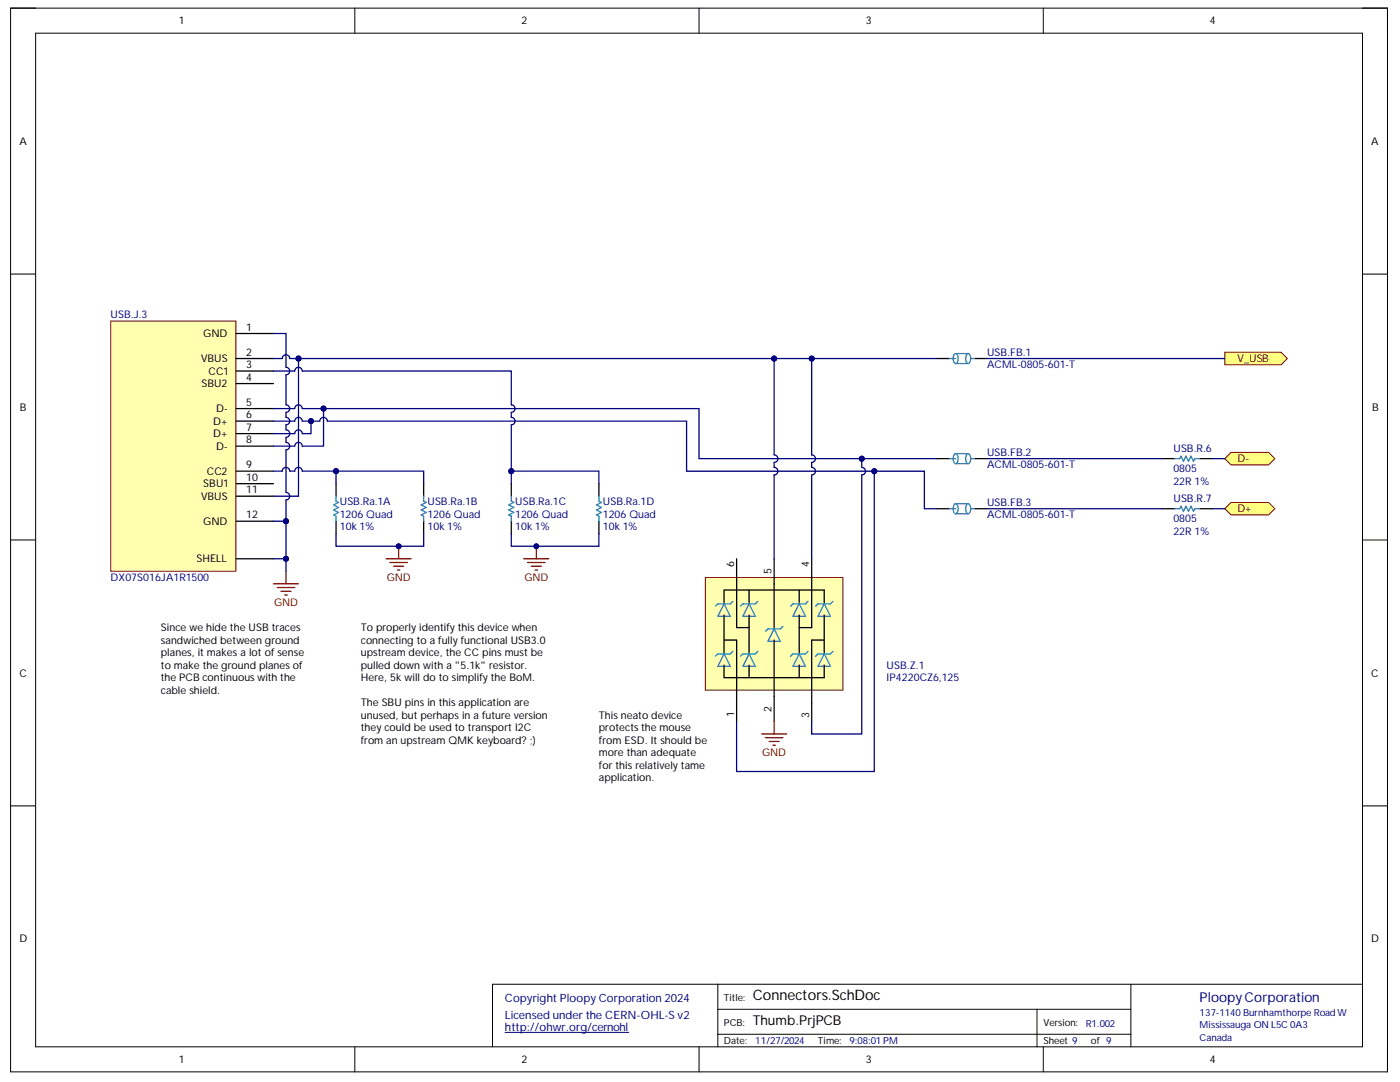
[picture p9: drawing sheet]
<svg xmlns="http://www.w3.org/2000/svg" width="279mm" height="216mm" viewBox="0 0 279 216" stroke-linecap="round" stroke-linejoin="round" font-family="sans-serif">
<path d="M2.1 1.6h274.8v212.3h-274.8z" fill="none" stroke="#000" stroke-width=".2"/>
<path d="M7.1 6.6h264.8v202.3h-264.8z" fill-rule="evenodd" fill="#fff"/>
<g fill="none" stroke="#000" stroke-width=".2">
<path d="M2.1 1.6h5M7.1 6.6h264.8v202.3h-264.8zM70.8 1.6v5M139.5 1.6v5M208.2 1.6v5M271.9 1.6h5v5M2.1 54.7h5M271.9 54.7h5M2.1 107.7h5M271.9 107.8h5M2.1 160.8h5M271.9 160.8h5"/>
<path d="M143.3 196.4v12.5M225.7 196.4v12.5M271.9 196.4h-173.6v12.5M70.8 208.9v5M139.5 208.9v5M143.3 201.4h82.4M143.3 206.4h82.4M207 201.4v7.5M208.2 208.9v5M276.9 208.9v5"/>
</g>
<path d="M100.8 206h24.7" fill="none" stroke="#000080" stroke-width=".2"/>
<path d="M231.9 91.5h2.5M239.4 91.5h2.5" fill="none" stroke="#000" stroke-width=".25"/>
<path d="M234.4 91.5h1l.3-.5 .5 1 .5-1 .5 1 .5-1 .5 1 .2-.5h1" fill="none" stroke="#009cca" stroke-width=".25"/>
<path d="M140.8 115.2h27.4v22.5h-27.4z" fill-rule="evenodd" fill="#ffffb0"/>
<path d="M140.8 115.2h27.4v22.5h-27.4z" fill="none" stroke="#800000" stroke-width=".2"/>
<g fill="none" stroke="#000" stroke-width=".25">
<path d="M147 111.5v13.7h2.5M149.5 117.7v2.5M154.5 111.5v13.7M159.5 117.7v2.5M162 111.5v13.7h-2.5M231.9 101.5h2.5M239.4 101.5h2.5M144.5 127.7h2.5v16.3M144.5 120.2v-2.5h20v2.5M144.5 122.7v7.5M144.5 132.7v2.5h20v-2.5M149.5 122.7v7.5"/>
<path d="M149.5 132.7v2.5M154.5 127.7v16.3M159.5 122.7v7.5M159.5 132.7v2.5M164.5 127.7h-2.5v16.3M164.5 122.7v7.5"/>
</g>
<g fill="none" stroke="#009cca" stroke-width=".25">
<path d="M146.3 120l-.5 .5h-2.5l-.5 .5M151.2 120l-.4 .5h-2.5l-.5 .5M161.2 120l-.5 .5h-2.5l-.5 .5M166.2 120l-.5 .5h-2.5l-.5 .5M234.4 101.5h1l.3-.5 .5 1 .5-1 .5 1 .5-1 .5 1 .2-.5h1M144.5 120.5l1.3 2.5h-2.5zM144.5 130.5l1.3 2.5h-2.5zM146.3 130l-.5 .5h-2.5l-.5 .5M149.5 120.5l1.3 2.5h-2.5zM149.5 130.5l1.3 2.5h-2.5zM151.2 130l-.4 .5h-2.5l-.5 .5M154.5 125.5l1.2 2.5h-2.4z"/>
<path d="M156.2 125l-.5 .5h-2.4l-.6 .5M159.5 120.5l1.2 2.5h-2.5zM159.5 130.5l1.2 2.5h-2.5zM161.2 130l-.5 .5h-2.5l-.5 .5M164.5 120.5l1.2 2.5h-2.5zM164.5 130.5l1.2 2.5h-2.5zM166.2 130l-.5 .5h-2.5l-.5 .5"/>
</g>
<path d="M32.1 124h30v20h-30z" fill-rule="evenodd" fill="#fff"/>
<path d="M32.1 124h30v20h-30z" fill="none" stroke="#fff" stroke-width=".2"/>
<path d="M152 146.5h5M152.7 147.2h3.5M153.5 147.9h2M154.2 148.7h.5M154.5 144v2.5" fill="none" stroke="#800000" stroke-width=".25"/>
<path d="M244.4 91.5l1.3-1.2h7.5l1.2 1.2-1.2 1.3h-7.5z" fill-rule="evenodd" fill="#ffff80"/>
<path d="M244.4 91.5l1.3-1.2h7.5l1.2 1.2-1.2 1.3h-7.5z" fill="none" stroke="#800000" stroke-width=".2"/>
<path d="M244.4 101.5l1.3-1.2h7.5l1.2 1.2-1.2 1.3h-7.5z" fill-rule="evenodd" fill="#ffff80"/>
<path d="M244.4 101.5l1.3-1.2h7.5l1.2 1.2-1.2 1.3h-7.5z" fill="none" stroke="#800000" stroke-width=".2"/>
<path d="M244.4 70.3h11.3l1.2 1.2-1.2 1.3h-11.3z" fill-rule="evenodd" fill="#ffff80"/>
<path d="M244.4 70.3h11.3l1.2 1.2-1.2 1.3h-11.3z" fill="none" stroke="#800000" stroke-width=".2"/>
<path d="M119.5 141.5h22.5v22.4h-22.5z" fill-rule="evenodd" fill="#fff"/>
<path d="M119.5 141.5h22.5v22.4h-22.5z" fill="none" stroke="#fff" stroke-width=".2"/>
<path d="M187 71.5h2.5M194.5 71.5h2.5M187 91.5h2.5M194.5 91.5h2.5M187 101.5h2.5M194.5 101.5h2.5" fill="none" stroke="#000" stroke-width=".25"/>
<g fill="none" stroke="#009cca" stroke-width=".25">
<path d="M189.5 71.5h1.2M190.5 70.6l.2-.1a1.25 1.25 0 0 1 0 2 1.29 1.29 0 0 1-.2-1.9zM190.7 70.5h2.5M190.7 72.5h2.5M193 70.6l.2-.1a1.24 1.24 0 0 1 0 2 1.29 1.29 0 0 1-.2-1.9zM193.7 71.5h.8M189.5 91.5h1.2M190.5 90.6l.2-.1a1.25 1.25 0 0 1 0 2 1.29 1.29 0 0 1-.2-1.9zM190.7 90.5h2.5M190.7 92.5h2.5M193 90.6l.2-.1a1.24 1.24 0 0 1 0 2 1.29 1.29 0 0 1-.2-1.9zM193.7 91.5h.8"/>
<path d="M189.5 101.5h1.2M190.5 100.6l.2-.1a1.26 1.26 0 0 1 0 2 1.3 1.3 0 0 1-.2-1.9zM190.7 100.5h2.5M190.7 102.5h2.5M193 100.6l.2-.1a1.25 1.25 0 0 1 0 2 1.3 1.3 0 0 1-.2-1.9zM193.7 101.5h.8"/>
</g>
<path d="M54.6 116.5h5M55.3 117.2h3.5M56.1 118h2M56.8 118.7h.5M57.1 114v2.5" fill="none" stroke="#800000" stroke-width=".25"/>
<path d="M22.1 64.1h25v49.9h-25z" fill-rule="evenodd" fill="#ffffb0"/>
<path d="M22.1 64.1h25v49.9h-25z" fill="none" stroke="#800000" stroke-width=".2"/>
<g fill="none" stroke="#000" stroke-width=".25">
<path d="M47.1 66.5h7.5M47.1 71.5h7.5M47.1 74h7.5M47.1 76.5h7.5M47.1 84h7.5M47.1 81.5h7.5M47.1 96.5h7.5M47.1 99h7.5M47.1 94h7.5M47.1 86.5h7.5M47.1 89h7.5M47.1 111.5h7.5"/>
<path d="M47.1 104h7.5"/>
</g>
<path d="M72.1 124h37.4v27.4h-37.4z" fill-rule="evenodd" fill="#fff"/>
<path d="M72.1 124h37.4v27.4h-37.4z" fill="none" stroke="#fff" stroke-width=".2"/>
<path d="M77.1 111.5h5M77.8 112.2h3.5M78.6 113h2M79.3 113.7h.5M79.6 109v2.5" fill="none" stroke="#800000" stroke-width=".25"/>
<circle cx="79.6" cy="109" r=".5" fill="#000080"/>
<circle cx="79.6" cy="109" r=".5" fill="none" stroke="#000080" stroke-width=".2"/>
<path d="M104.5 111.5h5M105.3 112.2h3.5M106 113h2M106.8 113.7h.5M107 109v2.5" fill="none" stroke="#800000" stroke-width=".25"/>
<circle cx="107" cy="109" r=".5" fill="#000080"/>
<circle cx="107" cy="109" r=".5" fill="none" stroke="#000080" stroke-width=".2"/>
<path d="M67.1 96.5v2.5M84.6 96.5v2.5M102 96.5v2.5M119.5 96.5v2.5M67.1 104v2.5M84.6 104v2.5M102 104v2.5M119.5 104v2.5" fill="none" stroke="#000" stroke-width=".25"/>
<path d="M67.1 99v1l.5 .3-1 .5 1 .5-1 .5 1 .5-1 .5 .5 .2v1M84.6 99v1l.5 .3-1 .5 1 .5-1 .5 1 .5-1 .5 .5 .2v1M102 99v1l.5 .3-1 .5 1 .5-1 .5 1 .5-1 .5 .5 .2v1M119.5 99v1l.5 .3-1 .5 1 .5-1 .5 1 .5-1 .5 .5 .2v1" fill="none" stroke="#009cca" stroke-width=".25"/>
<path d="M54.6 111.5h2.5v2.5" fill="none" stroke="#000080" stroke-width=".25"/>
<circle cx="57.1" cy="111.5" r=".5" fill="#000080"/>
<circle cx="57.1" cy="111.5" r=".5" fill="none" stroke="#000080" stroke-width=".2"/>
<path d="M54.6 104h2.5v7.5" fill="none" stroke="#000080" stroke-width=".25"/>
<circle cx="57.1" cy="104" r=".5" fill="#000080"/>
<circle cx="57.1" cy="104" r=".5" fill="none" stroke="#000080" stroke-width=".2"/>
<circle cx="57.1" cy="111.5" r=".5" fill="#000080"/>
<circle cx="57.1" cy="111.5" r=".5" fill="none" stroke="#000080" stroke-width=".2"/>
<path d="M59.6 71.5v27.5h-5" fill="none" stroke="#000080" stroke-width=".25"/>
<circle cx="59.6" cy="71.5" r=".5" fill="#000080"/>
<circle cx="59.6" cy="71.5" r=".5" fill="none" stroke="#000080" stroke-width=".2"/>
<path d="M64.6 81.5v7.5h-4.3a.75 .75 0 0 0-.7-.7 .75 .75 0 0 0-.8 .7h-4.2" fill="none" stroke="#000080" stroke-width=".25"/>
<circle cx="64.6" cy="81.5" r=".5" fill="#000080"/>
<circle cx="64.6" cy="81.5" r=".5" fill="none" stroke="#000080" stroke-width=".2"/>
<path d="M62.1 84v2.5h-1.8a.75 .75 0 0 0-.7-.7 .75 .75 0 0 0-.8 .7h-4.2" fill="none" stroke="#000080" stroke-width=".25"/>
<circle cx="62.1" cy="84" r=".5" fill="#000080"/>
<circle cx="62.1" cy="84" r=".5" fill="none" stroke="#000080" stroke-width=".2"/>
<path d="M54.6 84h4.2a.75 .75 0 0 1 .8-.7 .75 .75 0 0 1 .7 .7h3.5a.75 .75 0 0 1 .8-.7 .75 .75 0 0 1 .7 .7h71.7v10h47.5v7.5h2.5" fill="none" stroke="#000080" stroke-width=".25"/>
<circle cx="62.1" cy="84" r=".5" fill="#000080"/>
<circle cx="62.1" cy="84" r=".5" fill="none" stroke="#000080" stroke-width=".2"/>
<circle cx="174.5" cy="94" r=".5" fill="#000080"/>
<circle cx="174.5" cy="94" r=".5" fill="none" stroke="#000080" stroke-width=".2"/>
<path d="M54.6 81.5h4.2a.75 .75 0 0 1 .8-.7 .75 .75 0 0 1 .7 .7h79.2v10h47.5" fill="none" stroke="#000080" stroke-width=".25"/>
<circle cx="172" cy="91.5" r=".5" fill="#000080"/>
<circle cx="172" cy="91.5" r=".5" fill="none" stroke="#000080" stroke-width=".2"/>
<circle cx="64.6" cy="81.5" r=".5" fill="#000080"/>
<circle cx="64.6" cy="81.5" r=".5" fill="none" stroke="#000080" stroke-width=".2"/>
<path d="M54.6 74h4.2a.75 .75 0 0 1 .8-.7 .75 .75 0 0 1 .7 .7h41.7v6.8a.75 .75 0 0 1 .8 .7 .75 .75 0 0 1-.8 .8v1a.75 .75 0 0 1 .8 .7 .75 .75 0 0 1-.8 .8v11.7" fill="none" stroke="#000080" stroke-width=".25"/>
<circle cx="102" cy="94" r=".5" fill="#000080"/>
<circle cx="102" cy="94" r=".5" fill="none" stroke="#000080" stroke-width=".2"/>
<path d="M54.6 66.5h2.5v6.8a.75 .75 0 0 1 .7 .7 .75 .75 0 0 1-.7 .8v6a.75 .75 0 0 1 .7 .7 .75 .75 0 0 1-.7 .8v1a.75 .75 0 0 1 .7 .7 .75 .75 0 0 1-.7 .8v1a.75 .75 0 0 1 .7 .7 .75 .75 0 0 1-.7 .8v1a.75 .75 0 0 1 .7 .7 .75 .75 0 0 1-.7 .8v8.5a.75 .75 0 0 1 .7 .7 .75 .75 0 0 1-.7 .8v4.2" fill="none" stroke="#000080" stroke-width=".25"/>
<circle cx="57.1" cy="104" r=".5" fill="#000080"/>
<circle cx="57.1" cy="104" r=".5" fill="none" stroke="#000080" stroke-width=".2"/>
<path d="M102 94h17.5v2.5M67.1 106.5v2.5h17.5v-2.5M102 106.5v2.5h17.5v-2.5" fill="none" stroke="#000080" stroke-width=".25"/>
<circle cx="102" cy="94" r=".5" fill="#000080"/>
<circle cx="102" cy="94" r=".5" fill="none" stroke="#000080" stroke-width=".2"/>
<path d="M174.5 94v59.9h-27.5v-9.9" fill="none" stroke="#000080" stroke-width=".25"/>
<circle cx="174.5" cy="94" r=".5" fill="#000080"/>
<circle cx="174.5" cy="94" r=".5" fill="none" stroke="#000080" stroke-width=".2"/>
<path d="M172 91.5v1.8a.75 .75 0 0 1 .7 .7 .75 .75 0 0 1-.7 .8v51.7h-10v-2.5" fill="none" stroke="#000080" stroke-width=".25"/>
<circle cx="172" cy="91.5" r=".5" fill="#000080"/>
<circle cx="172" cy="91.5" r=".5" fill="none" stroke="#000080" stroke-width=".2"/>
<path d="M154.5 71.5v19.3a.75 .75 0 0 1 .7 .7 .75 .75 0 0 1-.7 .8v1a.75 .75 0 0 1 .7 .7 .75 .75 0 0 1-.7 .8v16.7M197 71.5h47.4M197 91.5h34.9M241.9 91.5h2.5M197 101.5h34.9M241.9 101.5h2.5" fill="none" stroke="#000080" stroke-width=".25"/>
<circle cx="154.5" cy="71.5" r=".5" fill="#000080"/>
<circle cx="154.5" cy="71.5" r=".5" fill="none" stroke="#000080" stroke-width=".2"/>
<path d="M54.6 71.5h1.7a.75 .75 0 0 1 .8-.7 .75 .75 0 0 1 .7 .7h104.2" fill="none" stroke="#000080" stroke-width=".25"/>
<circle cx="59.6" cy="71.5" r=".5" fill="#000080"/>
<circle cx="59.6" cy="71.5" r=".5" fill="none" stroke="#000080" stroke-width=".2"/>
<circle cx="154.5" cy="71.5" r=".5" fill="#000080"/>
<circle cx="154.5" cy="71.5" r=".5" fill="none" stroke="#000080" stroke-width=".2"/>
<circle cx="162" cy="71.5" r=".5" fill="#000080"/>
<circle cx="162" cy="71.5" r=".5" fill="none" stroke="#000080" stroke-width=".2"/>
<path d="M187 71.5h-25v19.3a.75 .75 0 0 1 .7 .7 .75 .75 0 0 1-.7 .8v1a.75 .75 0 0 1 .7 .7 .75 .75 0 0 1-.7 .8v16.7" fill="none" stroke="#000080" stroke-width=".25"/>
<circle cx="162" cy="71.5" r=".5" fill="#000080"/>
<circle cx="162" cy="71.5" r=".5" fill="none" stroke="#000080" stroke-width=".2"/>
<path d="M67.1 94v2.5" fill="none" stroke="#000080" stroke-width=".25"/>
<circle cx="67.1" cy="94" r=".5" fill="#000080"/>
<circle cx="67.1" cy="94" r=".5" fill="none" stroke="#000080" stroke-width=".2"/>
<path d="M54.6 94h1.7a.75 .75 0 0 1 .8-.7 .75 .75 0 0 1 .7 .7h1a.75 .75 0 0 1 .8-.7 .75 .75 0 0 1 .7 .7h24.3v2.5" fill="none" stroke="#000080" stroke-width=".25"/>
<circle cx="67.1" cy="94" r=".5" fill="#000080"/>
<circle cx="67.1" cy="94" r=".5" fill="none" stroke="#000080" stroke-width=".2"/>
<text font-size="2.9" x="150.2" y="199.6">Connectors.SchDoc</text>
<text font-size="2.7" fill="#000080" x="239.4" y="199.8">PloopyCorporation</text>
<text font-size="2.7" x="150.2" y="204.6">Thumb.PrjPCB</text>
<g font-size="2.3" fill="#000080">
<text x="100.8" y="200">Copyright Ploopy Corporation 2024</text>
<text x="100.8" y="203.2">Licensed under the CERN-OHL-S v2</text>
<text x="100.8" y="205.8">http://ohwr.org/cernohl</text>
</g>
<g font-size="2.1">
<text x="35.7" y="4.8">1</text>
<text x="104.1" y="4.8">2</text>
<text x="172.8" y="4.8">3</text>
<text x="241.4" y="4.8">4</text>
<text x="3.9" y="28.9">A</text>
<text x="273.7" y="28.9">A</text>
<text x="49.1" y="66">1</text>
<text x="40.6" y="67.3">GND</text>
<text x="49.1" y="71">2</text>
<text x="40.2" y="72.2">VBUS</text>
<text x="40.2" y="77.2">SBU2</text>
<text x="41.6" y="74.8">CC1</text>
<text x="49.1" y="73.5">3</text>
<text x="49.1" y="76">4</text>
<text x="4" y="82">B</text>
<text x="43.1" y="82.2">D-</text>
<text x="49.1" y="83.5">6</text>
<text x="49.1" y="81">5</text>
<text x="273.8" y="82">B</text>
<text x="42.5" y="84.8">D+</text>
<text x="42.5" y="87.2">D+</text>
<text x="43.1" y="89.7">D-</text>
<text x="49.1" y="86">7</text>
<text x="49.1" y="88.5">8</text>
<text x="41.3" y="94.7">CC2</text>
<text x="49.1" y="96">10</text>
<text x="49.1" y="93.5">9</text>
<text x="40.2" y="99.7">VBUS</text>
<text x="40.6" y="97.3">SBU1</text>
<text x="49.1" y="98.4">11</text>
<text x="40.6" y="104.7">GND</text>
<text x="49.1" y="103.4">12</text>
<text x="39.2" y="112.2">SHELL</text>
<text x="146.5" y="113.2" transform="rotate(-90 146.5 113.2)">6</text>
<text x="161.5" y="113.2" transform="rotate(-90 161.5 113.2)">4</text>
<text x="153.9" y="114.5" transform="rotate(-90 153.9 114.5)">5</text>
<text x="32.1" y="125.9">Since we hide the USB traces</text>
<text x="72" y="125.9">To properly identify this device when</text>
<text x="32.1" y="128.4">sandwiched between ground</text>
<text x="32.1" y="130.9">planes, it makes a lot of sense</text>
<text x="72" y="128.4">connecting to a fully functional USB3.0</text>
<text x="72" y="130.9">upstream device, the CC pins must be</text>
<text x="3.9" y="135">C</text>
<text x="32.1" y="133.4">to make the ground planes of</text>
<text x="32.1" y="136">the PCB continuous with the</text>
<text x="72" y="133.4">pulled down with a &quot;5.1k&quot; resistor.</text>
<text x="72" y="136">Here, 5k will do to simplify the BoM.</text>
<text x="273.7" y="135">C</text>
<text x="32.1" y="138.4">cable shield.</text>
<text x="72" y="141">The SBU pins in this application are</text>
<text x="72" y="143.4">unused, but perhaps in a future version</text>
<text x="119.5" y="143.4">This neato device</text>
<text x="146.5" y="143" transform="rotate(-90 146.5 143)">1</text>
<text x="153.9" y="142" transform="rotate(-90 153.9 142)">2</text>
<text x="161.5" y="143.2" transform="rotate(-90 161.5 143.2)">3</text>
<text x="72" y="145.9">they could be used to transport I2C</text>
<text x="72" y="148.4">from an upstream QMK keyboard? ;)</text>
<text x="119.5" y="145.9">protects the mouse</text>
<text x="119.5" y="148.4">from ESD. It should be</text>
<text x="119.5" y="150.9">more than adequate</text>
<text x="119.5" y="153.4">for this relatively tame</text>
<text x="119.5" y="155.9">application.</text>
<text x="3.9" y="188">D</text>
<text x="273.7" y="188">D</text>
<text x="35.7" y="212.1">1</text>
<text x="104.1" y="212.1">2</text>
<text x="172.8" y="212.1">3</text>
<text x="241.4" y="212.1">4</text>
</g>
<g font-size="2.1" fill="#000080">
<text x="22.1" y="63.5">USB.J.3</text>
<text x="197" y="71">USB.FB.1</text>
<text x="197" y="73.5">ACML-0805-601-T</text>
<text x="197" y="91">USB.FB.2</text>
<text x="197" y="93.5">ACML-0805-601-T</text>
<text x="234.2" y="90.2">USB.R.6</text>
<text x="234.2" y="94.2">0805</text>
<text x="67.8" y="100.7">USB.Ra.1A</text>
<text x="85.3" y="100.7">USB.Ra.1B</text>
<text x="102.8" y="100.7">USB.Ra.1C</text>
<text x="120.3" y="100.7">USB.Ra.1D</text>
<text x="197" y="101">USB.FB.3</text>
<text x="234.2" y="96.8">22R 1%</text>
<text x="234.2" y="100.2">USB.R.7</text>
<text x="67.8" y="105.7">10k 1%</text>
<text x="67.8" y="103.3">1206 Quad</text>
<text x="85.3" y="105.7">10k 1%</text>
<text x="85.3" y="103.3">1206 Quad</text>
<text x="102.8" y="105.7">10k 1%</text>
<text x="102.8" y="103.3">1206 Quad</text>
<text x="120.3" y="105.7">10k 1%</text>
<text x="120.3" y="103.3">1206 Quad</text>
<text x="197" y="103.4">ACML-0805-601-T</text>
<text x="234.2" y="106.7">22R 1%</text>
<text x="234.2" y="104.2">0805</text>
<text x="22.1" y="115.9">DX07S016JA1R1500</text>
<text x="176.9" y="133.4">USB.Z.1</text>
<text x="176.9" y="136">IP4220CZ6,125</text>
</g>
<g font-size="2.1" fill="#800000">
<text x="246.9" y="72.2">V_USB</text>
<text x="246.9" y="92.2">D-</text>
<text x="246.9" y="102.2">D+</text>
<text x="77.2" y="115.9">GND</text>
<text x="104.7" y="115.9">GND</text>
<text x="54.7" y="120.9">GND</text>
<text x="152.1" y="150.9">GND</text>
</g>
<g font-size="1.9">
<text x="144.5" y="199.7">Title:</text>
<text x="144.5" y="208.4">Date:</text>
<text x="144.5" y="204.7">PCB:</text>
<text x="163.2" y="208.4">Time:</text>
<text x="208.2" y="204.7">Version:</text>
<text x="208.2" y="208.4">Sheet 9</text>
<text x="217.7" y="208.4">of 9</text>
</g>
<g font-size="1.9" fill="#000080">
<text x="239.4" y="202.6">137-1140 Burnhamthorpe Road W</text>
<text x="150.7" y="208.4">11/27/2024</text>
<text x="169.5" y="208.4">9:08:01 PM</text>
<text x="216.7" y="204.9">R1.002</text>
<text x="239.4" y="205.2">Mississauga ON L5C 0A3</text>
<text x="239.4" y="207.6">Canada</text>
</g>
</svg>
